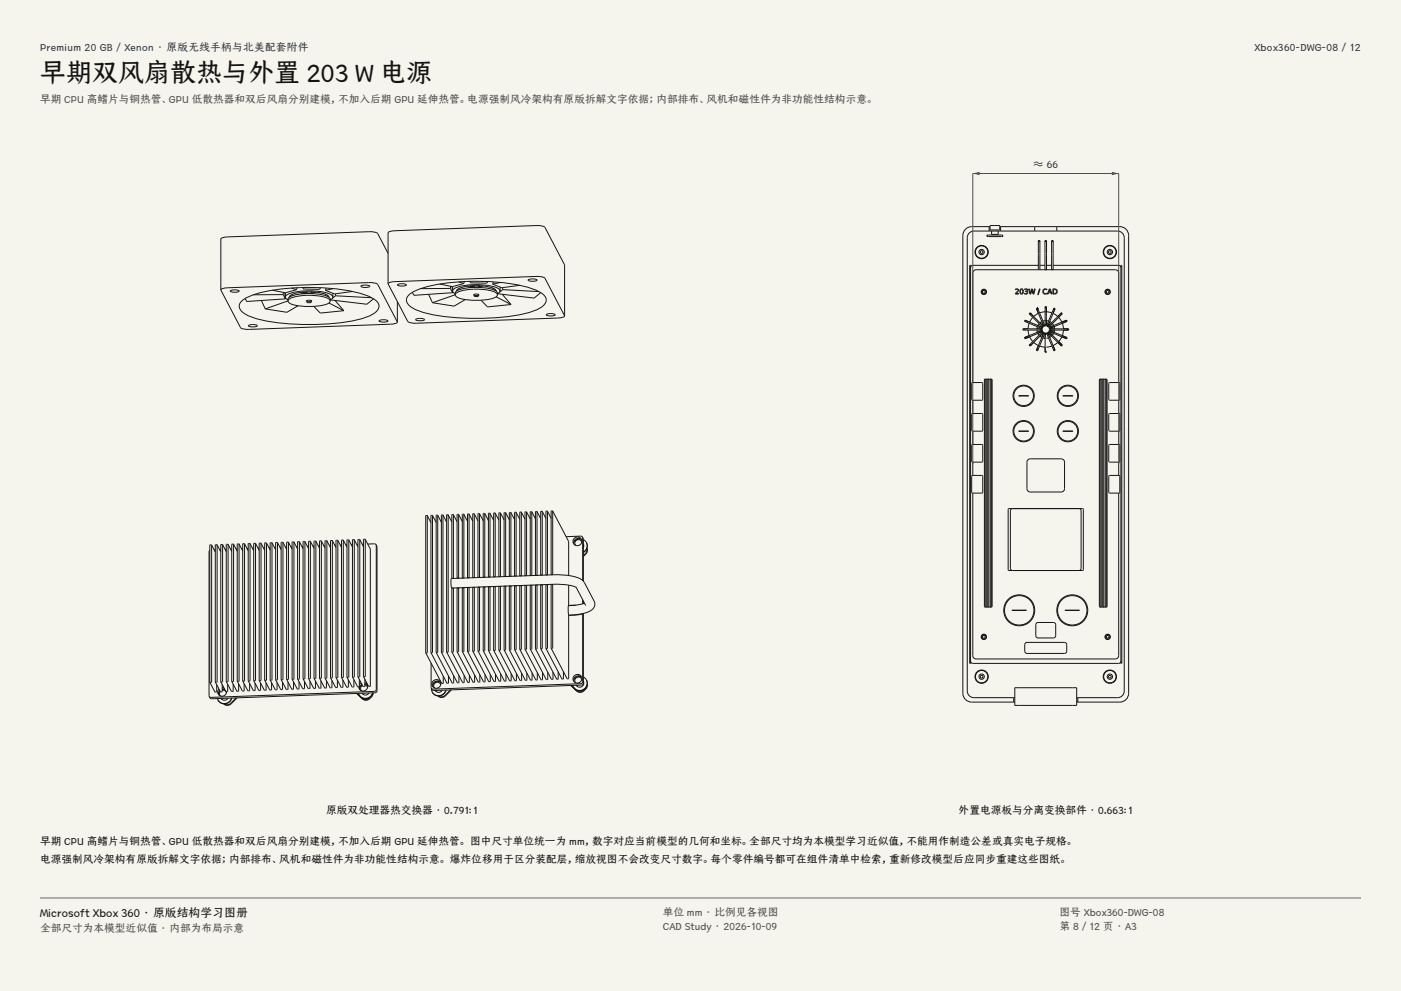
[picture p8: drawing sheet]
<svg xmlns="http://www.w3.org/2000/svg" width="420mm" height="297mm" viewBox="0 0 420 297" stroke-linecap="round" stroke-linejoin="round" font-family="sans-serif">
<g fill="#f5f4ed">
<path d="M0 0h420v297h-420z"/>
<path d="M12 12h396v275h-396z"/>
</g>
<g fill="none" stroke="#141413" stroke-width=".3">
<path d="M116.3 75.9l-3.1-5.9-1.4-.5-44.8 1.6-.8 .5v15.3M290.7 79.5l.3 .1-.1 119.2h-.2zM295.9 70.4h4.7v.5h-4.7zM296.5 67.9h-5.2a2.65 2.65 0 0 0-2.7 2.7v137.2a2.65 2.65 0 0 0 2.7 2.6h12.6M296.5 69.2h-4.5a1.99 1.99 0 0 0-2 2v135.9a1.99 1.99 0 0 0 2 2h11.9M296.5 69.2h.8M296.5 67.9h.3M296.5 67.9v1.3M296.8 67.6h2.9v1.3h-2.9zM297.3 69.2h2M297.3 69.2v1h2v-1M299.3 69.2h.7"/>
<path d="M299.7 67.9h.3M300 69.2h10.2M300 67.9h10.2M300 67.9v1.3M310.2 69.2h6.6M310.2 67.9h6.6M310.2 67.9v1.3M311.3 72.2v8.6M311.3 79.5h-19.7l-.4 .2-.2 .5M311.3 72.2h.4M311.7 72.2v8.6M311.7 79.5h1.6"/>
<path d="M313.3 72.2v8.6h.4v-8.6M313.3 72.2h.4M313.7 79.5h1.6M315.3 72.2v8.6h.4v-8.6M315.3 72.2h.4M315.7 79.5h19.7l.4 .2 .2 .5M316.8 67.9h18.9a2.65 2.65 0 0 1 2.7 2.7v137.2a2.65 2.65 0 0 1-2.7 2.6h-12.6M316.8 69.2h18.2a1.99 1.99 0 0 1 2 2v135.9a1.99 1.99 0 0 1-2 2h-11.9M316.8 67.9v1.3M336 79.5l.3 .1-.1 119.2h-.2zM66.2 86.9l.8-.5 1.3-.1 42.3-1.6 1.7 .1 .9 .4 5.9 11.3M66.2 86.9l5.9 11.3 .9 .4 1.8 .1 42.3-1.5 1.2-.2 .8-.5"/>
<path d="M69.1 87.1l1.7-.2 .9 .3-1.3 .4-1.2-.2zM72.2 90.5a17.2 17.2 0 0 1 9.5-3.5 65.8 65.8 0 0 1 27.7 1.4 7.3 7.3 0 0 1 4.1 2.7 2.65 2.65 0 0 1-1.8 3.1 43.3 43.3 0 0 1-17.7 3.1 56.1 56.1 0 0 1-18.9-2.4 4.3 4.3 0 0 1-3.4-3.2zM73.5 89.5l.5 .9 11.6-.8M74.5 97.5l1.7-.2 .9 .3-1.3 .4-1.1-.2zM78.4 90.1l1.1 2.5M81.7 87l3.8 .8M84.9 88.3l-8.9 .1M84.9 88.3l.7 1.3M84.9 87.6v.7M85.4 87.7l.2 1.9M85.5 89a3.3 3.3 0 0 1 3-1.5 19.5 19.5 0 0 1 10.9 .9l.4 .6M85.5 89l.2 .5 .6 .4"/>
<path d="M85.5 87.7v1.3M86.3 90.2a1.12 1.12 0 0 1 .9-1.4 17.6 17.6 0 0 1 11.3 .2l.4 .3 .1 .9M86.3 90.2a3.7 3.7 0 0 1 3.3-1.5 17.4 17.4 0 0 1 8.9 .8l.5 .7M86.3 90.2a3 3 0 0 0 2.9 1.4l2.7 .2h2.9a7.3 7.3 0 0 0 4-1.1l.2-.5M86.3 90.2l-6.8 2.4M86.7 89a3.4 3.4 0 0 1 3.1-1.3 16.3 16.3 0 0 1 8.4 .7l.4 .6M86.7 89v.1M87.1 88.5l.2 .3M87.4 86.3l1.5 .5M87.7 88.2l.1 .4M88.9 86.8l-3.4 1M89.1 86.2l-.2 .6"/>
<path d="M89.4 91.6l-3.4 2-6.5-1M90.2 87.7l.5 .2 1.3-.1M90.2 87.6v.1M90.4 87.6l-.2 .1M90.7 87.6l1.3 .2M90.8 86.2l.1 .4 4.8 .1 .4-.5M91 87.6l-.2 .1h.8M91.5 88h2.4M91.6 87.5l.4 .1M92 90.3l-.1-.1a1.15 1.15 0 0 1 1.5 0l-.1 .1M92 90.6l.6-.2 .7 .2M92 90.6l.7 .1 .6-.1"/>
<path d="M92 87.5v.4M92 90.1v.5M93.3 87.5v.4M93.3 90.1v.5M93.8 87.5l-.5 .1M94.1 91.8l1.9 2 7.1-.7M94.6 87.6l-1.3 .2M97.6 87l2.7 1.1 5.4-.7M97.6 88.2l-.1 .4M97.7 86.3l-.1 .7M98.3 88.5l-.3 .3M98.6 90.8l4.5 2.3"/>
<path d="M98.6 89v.1M99.1 89.9h.1M99.2 89.8l-.1 .1M99.8 89l-.2 .5-.6 .4M99.8 87.9v1.1M99.9 86.5l-2.3 .5M100.4 90l2.7 3.1M100.5 88.1l.1 .5M100.6 88.6l10.8 .6M100.6 88.6l-1 .8M108.3 85.7l1.6-.3 1 .4-1.4 .3-1.1-.1zM112 89.5l-2 1.7-10.9-1.3"/>
<path d="M113.7 96.1l1.7-.3 .9 .4-1.3 .3-1.2-.1zM116.3 85v-15.2l.4-.4 1.7-.2 42.3-1.6 1.7 .1 1 .4 5.9 11.3v15.3M116.3 85l.9-.4 1.2-.2 42.3-1.6 1.7 .2 1 .4 5.9 11.3M116.3 85l5.9 11.3 1 .5 1.7 .1 42.3-1.6 1.7-.3 .4-.3M119.1 90.4v6.1M119.2 85.3l1.7-.3 .9 .4-1.3 .3-1.2-.1zM122.3 88.7a17.2 17.2 0 0 1 9.5-3.6 65.8 65.8 0 0 1 27.7 1.4 7.3 7.3 0 0 1 4.1 2.7 2.65 2.65 0 0 1-1.8 3.2 43.2 43.2 0 0 1-17.6 3 56 56 0 0 1-19-2.3 4.3 4.3 0 0 1-3.4-3.2zM123.6 87.6l.5 .9 11.6-.8M124.7 95.6l1.6-.2 1 .4-1.4 .3-1.1-.1zM128.5 88.2l1.2 2.5M131.8 85.1l3.9 .8M135 86.4l-8.9 .1"/>
<path d="M135 86.4l.7 1.3M135.1 85.8l-.1 .6M135.5 85.9l.2 1.8M135.7 87.2a3.3 3.3 0 0 1 3-1.5 19.5 19.5 0 0 1 10.8 .8l.4 .7M135.7 87.2l.2 .4 .6 .5M135.7 85.9v1.3M136.5 88.3a1.12 1.12 0 0 1 .9-1.4 17.6 17.6 0 0 1 11.3 .3l.3 .3 .1 .8M136.5 88.3a3.7 3.7 0 0 1 3.3-1.4 17.4 17.4 0 0 1 8.9 .8l.4 .6M136.5 88.3a3 3 0 0 0 2.8 1.5l2.8 .2 2.8-.1a7.3 7.3 0 0 0 4-1.1l.2-.5M136.5 88.3l-6.8 2.4M136.9 87.2a3.4 3.4 0 0 1 3-1.4 16.3 16.3 0 0 1 8.4 .8l.4 .6M137.2 86.7l.2 .2"/>
<path d="M137.5 84.5l1.5 .5M137.8 86.3l.1 .4M139 85l-3.3 .9M139.2 84.4l-.2 .6M139.5 89.8l-3.4 1.9-6.4-1M140.4 85.8v.1M140.5 85.7l-.1 .2M140.8 85.7l1.4 .2-.9 .2-.9-.2M141 84.3v.5l4.9 .1 .4-.5M141.1 85.8l-.2 .1h.8M141.6 86.2h2.4M141.7 85.6l.5 .1"/>
<path d="M142.2 88.5l-.2-.1a1.15 1.15 0 0 1 1.5 0l-.1 .1M142.2 88.7l.5-.2 .7 .2M142.2 88.7l.6 .2 .6-.2M142.2 85.6v.4M142.2 88.2v.5M143.4 85.6v.4M143.4 88.2v.5M143.9 85.6l-.5 .1M144.2 90l1.9 2 7.1-.7M144.8 85.7l-1.4 .2M147.7 85.2l2.7 1 5.4-.7M147.8 86.3l-.1 .4"/>
<path d="M147.9 84.5l-.2 .7M148.4 86.7l-.2 .2M148.7 88.9l4.5 2.4M149.2 88h.1M149.3 87.9l-.1 .1M149.9 87.2l-.2 .4-.6 .5M149.9 86v1.2M150 84.6l-2.3 .6M150.6 88.2l2.6 3.1M150.7 86.2v.6M150.7 86.8l10.9 .6M150.7 86.8l-.9 .8"/>
<path d="M158.4 83.8l1.7-.2 .9 .3-1.3 .4-1.2-.2zM162.1 87.7l-2 1.6-10.9-1.3M163.8 94.2l1.7-.2 .9 .3-1.3 .4-1.1-.2zM304.4 86.7a.59 .59 0 0 1 .9 .1 .59 .59 0 0 1-.4 .9l-.3 .3h.8v.1h-1l.6-.7a.39 .39 0 0 0 0-.7 .39 .39 0 0 0-.6 .2zM306 86.6a.72 .72 0 0 1 .8 .8 .72 .72 0 0 1-.8 .7 1.17 1.17 0 0 1 0-1.5zM306.1 86.8a.62 .62 0 0 1 .5 .6 .62 .62 0 0 1-.5 .6l-.2-.6zM306.8 98.6l-.2 .1 .2 .2M306.8 98.9h5.4M306.8 98.6l.2 .1-.2 .2M306.8 98.9h.1M307.1 86.6h.2a.45 .45 0 0 1 .6 0 .45 .45 0 0 1-.1 .7 .49 .49 0 0 1 .1 .8 .49 .49 0 0 1-.8-.2h.1a.37 .37 0 0 0 .6 .1 .37 .37 0 0 0-.1-.6h-.3l.2-.2a.25 .25 0 0 0 .3-.2 .25 .25 0 0 0-.4-.3l-.4 .1zM307.2 96.3l5.1 2.1"/>
<path d="M307.2 96.3h.1M307.4 96l-.3 .1 .1 .2M307.4 96l.1 .2-.3 .1M307.4 96l5 2.1-1.3-.5 .4-.6M308.2 98.9l.3 1.7-1.3 .5M308.4 86.6h.2l.3 1.3 .3-1.3h.3l.3 1.3 .3-1.3h.2l-.4 1.5h-.2l-.4-1.3-.3 1.3h-.2zM308.5 96.9l-.3 1.7h-1.4M308.6 94.1l3.9 3.9M308.6 94.1h.1M308.9 93.9h-.3v.2M308.9 93.9v.2h-.3M308.9 93.9l3.8 3.8h-.2"/>
<path d="M308.9 93.9h.1M309.6 95.1l-.9 1.4-1.3-.5M310.8 92.6h.1M310.8 92.6l2 5-.5-1.2-.5 .3 .9 1M310.8 92.6l.5 1.3-1.4 1-1-1M310.9 98.9l.1 .7 1.3-.5-5.1 2M311 92.2l.1 .3zM311 97.9l-.1 .7h1.3h-5.4M311.1 92.4l-.3 .2M311.1 92.5l-.1 .2-.2-.1M311.1 92.5l2.1 5M311.1 92.5h.1"/>
<path d="M311.3 80.8h-18.7a.99 .99 0 0 0-1 1v32.8M311.3 80.8h.4M311.6 86.6h.2l-.5 1.7h-.2zM311.6 93.8l1.9-.4 1.9 .4M311.7 80.8h22.7a.99 .99 0 0 1 1 1v32.8M312.4 97.8l.3-.1v.3zM312.5 99.8v-.3l-3.9 3.8M312.7 96.2h1.6M312.8 86.8a.6 .6 0 0 1 1.1 .1 .61 .61 0 0 0-.9 0 .61 .61 0 0 0 0 .9 .61 .61 0 0 0 .9 0 .75 .75 0 0 1-1.2 .1 .75 .75 0 0 1 .1-1.1zM313.2 100l-2.1 5M313.3 92v5.5M313.7 93.4v-1.3v5.4v-1.4"/>
<path d="M313.8 97.5l.3 .2M313.8 97.5l.3-.1 .1 .2M313.8 97.5h.1M313.8 100h.1M313.8 100l2.1 5M314.2 97.6l.5-1.2 .5 .3-.9 1M314.2 97.6l-.2 .4zM314.2 97.6h.1M314.2 99.8l-.3-.1-.1 .3M314.2 99.8h.1M314.2 99.8l-.1 .3-.3-.1M314.3 97.7v.3h.2"/>
<path d="M314.3 97.7h.1M314.3 97.7h.2v.3M314.3 99.8l3.8 3.8-1-1-1.4 1 .5 1.3-2-5.1M314.3 99.8l.9 .9-.5 .4-.5-1.3M314.3 99.8h.1M314.5 98h.1M314.5 99.5h-.2v.3M314.5 99.5v.2l-.2 .1M314.6 86.6h.2l.6 1.5h-.2l-.1-.4h-.7l-.2 .4h-.2zM314.6 98.1h.1M314.6 98.1l-.1 .2 .2 .1M314.6 98.1l.2 .1-.1 .2"/>
<path d="M314.6 99.4l5 2.1-1.3-.6-.9 1.5 1 .9-3.9-3.8M314.6 99.4l1.3 .5-.4 .6-1-1M314.7 86.8l.3 .8h-.6zM314.7 98.4l5.1-2.1-1.3 .6 .3 1.7h1.4h-5.4M314.7 98.4l1.3-.5 .1 .7h-1.3M314.7 99.1l-.2 .1 .1 .2M314.7 99.1l.1 .2-.2 .1M314.8 98.6l-.2 .1 .2 .2M314.8 98.6l.1 .1-.1 .2M314.8 98.9h1.3l-.1 .7-1.3-.5M314.8 98.9h5.4h-1.4l-.3 1.7 1.3 .5-5.1-2M315.5 97l.4 .6-1.3 .5"/>
<path d="M315.6 86.6a.89 .89 0 0 1 1.4 .8 .89 .89 0 0 1-1.4 .7zM315.9 86.8a.65 .65 0 0 1 .8 .6 .65 .65 0 0 1-.8 .6zM315.9 92.5l-2.1 5M317.4 95.1l.9 1.4 1.3-.5-5 2.1M317.8 94.2l-.7 .7-1.4-1 .5-1.3-2 5M318 94l-.1 .1M318 93.9l.1 .2M318.1 93.9l-3.8 3.8M318.4 94.1l-3.9 3.9M291.3 114.8h3.3l-.1 5.1-3.2-.1zM291.6 119.9v4M295.2 113.7h2l.2 .2v67.8l-.2 .2h-1.9l-.2-.2z"/>
<path d="M295.4 113.7l-.1 68.2M295.6 113.7v68.2M296.2 113.7v68.2M296.4 113.7v68.2M296.9 113.7v68.2M297.1 113.7l.1 68.2M305.4 118.6v.1M305.5 118.7h2.8M305.5 118.6h2.8M307.2 101.1h.1M307.2 101.1l-.1 .3 .3 .1M307.2 101.1l.3 .1-.1 .3"/>
<path d="M307.4 101.5l1.3-.6 .9 1.5M308.3 118.6v.1M308.6 103.3v.3h.3M308.6 103.3l.3 .1v.2M308.6 103.3h.1M308.9 103.6l3.8-3.8-.9 .9 .5 .4 .5-1.3-2 5.1M308.9 103.6l1-1 1.4 1-.5 1.3M308.9 103.6h.1M310.8 104.9v.2l.3-.1M310.8 104.9l.2-.2 .1 .3M310.8 104.9h.1M311.1 105h.1"/>
<path d="M311.5 100.5l-.4-.6 1.3-.5-5 2.1M311.6 103.7l1.7 .3v1.4M312.7 101.3l.6 .1v-1.4v5.4M314.3 101.3l-.6 .1M315.4 103.7l-1.7 .3M321.5 118.6h-2.8l2.8 .1M321.6 118.6v.1M329.6 113.7h2.1l.2 .2v67.8l-.2 .2h-1.9l-.2-.2zM329.9 113.7l-.1 68.2M330.1 113.7v68.2M330.6 113.7v68.2M330.8 113.7v68.2"/>
<path d="M331.4 113.7v68.2M331.6 113.7l.1 68.2M332.5 114.7l3.2 .1-.1 5.1-3.2-.1zM335.4 119.9v4M291.3 133.3h3.3l-.1 5.2-3.2-.1zM291.3 124.1h3.3l-.1 5.1-3.2-.1zM291.6 129.2v4M291.6 138.5v4M305.4 129.2v.1M305.5 129.3h2.8M305.5 129.2h2.8M308.2 137.8l.7-.3h9.2a.99 .99 0 0 1 1 1v8a.99 .99 0 0 1-1 1h-9.2a.99 .99 0 0 1-1-1v-8z"/>
<path d="M308.3 129.2v.1M321.5 129.2h-2.8l2.8 .1M321.6 129.2v.1M332.4 133.3h3.3l-.1 5.2-3.2-.1zM332.5 124l3.2 .1-.1 5.1-3.2-.1zM335.4 129.2v4M335.4 138.5v4M128.1 154.5l-.5 .1v41.1M128.1 154.5v.1M128.1 154.5l1.1 2.1M128.1 154.6v41l-.5 .1M129.7 154.5h-.5v41.1"/>
<path d="M129.7 154.5h.1M129.7 154.5l1.1 2.1M129.7 154.5v41l-.5 .1M131.2 154.4l-.4 .1v41M131.2 154.4v41.1l-.4 .1M131.2 154.4l1.1 2.1M132.8 154.4h-.5v41.1M132.8 154.4h.1M132.8 154.4l1.1 2.1M132.8 154.4v41l-.5 .1M134.4 154.3h-.5v41.1M134.4 154.3h.1"/>
<path d="M134.4 154.3l1.1 2.1M134.4 154.3v41.1h-.5M135.9 154.2l-.4 .1v19M135.9 154.2v.1M135.9 154.2l1.1 2.1M135.9 154.3v19M137.4 154.1l-.4 .1v19.1M137.4 154.1l.1 .1M137.5 154.2v19M137.5 154.2l1.1 2.1M139 154.1l-.4 .1v19M139 154.1h.1"/>
<path d="M139.1 154.1v19.1M139.1 154.1l1.1 2.1M140.6 154.1h-.4v19M140.6 154.1h.1M140.6 154.1l1.1 2.1M140.6 154.1v19M142.2 154l-.5 .1v19M142.2 154h.1M142.2 154l1.1 2.1M142.2 154v19.1M143.8 153.9l-.5 .1v19M143.8 153.9v.1"/>
<path d="M143.8 153.9l1.1 2.2M143.8 154v19M145.3 153.9h-.4v19.1M145.3 153.9v19.1M145.3 153.9l1.1 2.1M146.9 153.8l-.5 .1v19M146.9 153.8v.1M146.9 153.8l1.1 2.1M146.9 153.9v19M148 153.8v19.1M148.1 153.8h-.1M148.1 153.8h.4"/>
<path d="M148.5 153.8h.1M148.5 153.8l1.1 2.1M148.5 153.8v19M150 153.7l-.4 .1v19M150 153.7h.1M150 153.7l1.1 2.1M150 153.7v19.1M151.6 153.7h-.5v19M151.6 153.7v19M151.6 153.7l1.1 2.1M153.2 153.6h-.5v19.1M153.2 153.6v19.1"/>
<path d="M153.2 153.6l1.1 2.1M154.7 153.5l-.4 .1v19M154.7 153.5v.1M154.7 153.5l1.1 2.2M154.7 153.6v19M156.2 153.5h-.4v19.1M156.3 153.5h.1M156.3 153.5l1.1 2.1M156.3 153.5v19.1M157.9 153.4l-.5 .1v19M157.9 153.4v19.1M157.9 153.4l1.1 2.1"/>
<path d="M159.4 153.4h-.4v19.1M159.4 153.4v19M159.4 153.4l1.1 2.1M161 153.3l-.5 .1v19M161 153.3h.1M161 153.3l1.1 2.1M161 153.3v19.1M162.6 153.3h-.5v19M162.6 153.3h.1M162.6 153.3l1.1 2.1M162.6 153.3v19M164.1 153.2h-.4v19.1"/>
<path d="M164.1 153.2h.1M164.1 153.2l1.1 2.1M164.1 153.2v19.1M165.7 153.1l-.5 .1v19M165.7 153.1v19.1M165.7 153.1l4.8 9.2M291.3 142.6h3.3l-.1 5.1h-3.2zM291.6 147.8v48.7a.99 .99 0 0 0 1 1h41.8a.99 .99 0 0 0 1-1v-48.7M303.1 152.6l.5-.2h19.8l.5 .2 .2 .5v17.2l-.2 .5-.5 .2h-19.8l-.5-.2-.2-.5v-17.2zM303.4 152.4h-1l-.2 .2v18.2l.2 .2h1M323.6 152.4h1l.2 .2v18.2l-.2 .2h-1M332.5 142.5l3.2 .1-.1 5.1h-3.2z"/>
<path d="M62.9 164.9l-.2 .4v43.4M63.4 163.3l-.5 .1v41M63.4 163.3h.1M63.4 163.3v41.1l-.5 .1M63.4 163.3l1.1 2.1M64.5 164.7h-.3M65.1 163.3h-.6v41.1M65.1 163.3h.1M65.1 163.3l1.1 2.1M65.1 163.3v41.1h-.6M66.2 165h-.2M66.2 164.7h-.4"/>
<path d="M66.7 163.2l-.5 .1v41M66.7 163.2h.1M66.7 163.2l1.1 2.1M66.7 163.2v41.1h-.5M67.8 164.6h-.3M68.3 163.1l-.5 .1v41.1M68.4 163.2h.1M68.4 163.2l1.1 2.1M68.4 163.2v41l-.6 .1M69.5 164.6h-.4M70 163.1v41.1h-.5M70 163.1h-.5v41.1"/>
<path d="M70 163.1l1.1 2.1M71.1 164.5h-.3M71.7 163v41.1l-.6 .1M71.7 163l-.6 .1v41M71.7 163l1.1 2.1M72.8 164.4h-.4M73.3 163h-.5v41.1M73.3 163h.1M73.3 163l1.1 2.1M73.3 163v41.1h-.5M74.4 164.4h-.4M75 162.9l-.6 .1v41"/>
<path d="M75 162.9h.1M75 162.9l1.1 2.1M75 162.9v41.1h-.6M76.1 164.3h-.4M76.6 162.9h-.5v41.1M76.6 162.9h.1M76.6 162.9l1.1 2.1M76.6 162.9v41l-.5 .1M77.7 164.2l-.4 .1M78.2 162.8h-.5v41.1M78.2 162.8h.1M78.2 162.8l1.1 2.1"/>
<path d="M78.2 162.8v41.1h-.5M79.3 164.2h-.3M79.9 162.7v41.1l-.6 .1M79.9 162.7l-.6 .1v41M79.9 162.7l1.1 2.1M81 164.1h-.4M81.5 162.7v41l-.5 .1M81.5 162.7h-.5v41.1M81.5 162.7l1.1 2.1M82.6 164.1h-.3M83.2 162.6l-.6 .1v41M83.2 162.6h.1"/>
<path d="M83.2 162.6l1.1 2.1M83.2 162.6v41.1h-.6M84.3 162.6v41.1M84.3 164h-.4M84.3 162.5v.1M84.3 162.5h.5M84.8 162.5v.1M84.8 162.5l1.1 2.2M84.8 162.6v41l-.5 .1M85.9 163.9l-.3 .1M86.5 162.5h-.6v41.1M86.5 162.5h.1"/>
<path d="M86.5 162.5l1.1 2.1M86.5 162.5v41.1h-.5M87.6 163.9h-.4M88.1 162.4v41.1l-.5 .1M88.1 162.4l-.5 .1v41M88.1 162.4l1.1 2.1M89.2 163.8h-.4M89.8 162.4v41l-.6 .1M89.8 162.4h-.6v41.1M89.8 162.4l1.1 2.1M90.9 163.8h-.4M91.4 162.3l-.5 .1v41"/>
<path d="M91.4 162.3h.1M91.4 162.3l1.1 2.1M91.4 162.3v41.1h-.5M92.5 163.7h-.4M93 162.2l-.5 .1v41.1M93 162.2l.1 41.1-.6 .1M93 162.2l1.1 2.2M94.1 163.6l-.3 .1M94.6 162.2h-.5l.1 41.1M94.6 162.2h.1M94.7 162.2v41.1h-.5M94.7 162.2l1.1 2.1"/>
<path d="M95.8 163.6h-.4M96.3 162.1l-.5 .1v41M96.3 162.1h.1M96.3 162.1v41.1l-.5 .1M96.3 162.1l1.1 2.1M97.4 163.5h-.3M97.9 162l-.5 .1v41.1M97.9 162l.1 .1M98 162.1v41M98 162.1l1.1 2.1M99.1 163.5h-.4M99.6 162l-.5 .1v41"/>
<path d="M99.6 162h.1M99.6 162l1.1 2.1M99.6 162v41.1h-.5M100.7 163.4h-.3M101.3 161.9l-.6 .1v41.1M101.3 161.9v.1M101.3 161.9l1.1 2.1M101.3 162v41l-.6 .1M102.4 163.3l-.4 .1M102.9 161.9h-.5v41.1M102.9 161.9h.1M102.9 161.9l1.1 2.1"/>
<path d="M102.9 161.9v41.1h-.5M104 163.3h-.3M104.6 161.8v41.1h-.6M104.6 161.8l-.6 .1v41M104.6 161.8l1.1 2.1M105.7 163.2h-.4M106.2 161.8v41l-.5 .1M106.2 161.8h-.5v41.1M106.2 161.8l1.1 2.1M107.3 163.2h-.4M107.8 161.7h-.5v41.1M107.8 161.7h.1"/>
<path d="M107.8 161.7l1.2 2.1M107.9 161.7v41.1h-.6M109 163.8h-.1M109 163.3h-.3M109 163.1h-.4M109.5 161.6l-.5 .1v41M109.5 161.6v.1M109.5 161.6l1.5 2.9M109.5 161.7v41l-.5 .1M110.2 163.1l2.1-.1 .4 .3M111 164.5h.1M111 164.5v.1"/>
<path d="M111 164.6v41l-.5 .1M112.7 163.3l.3 .6v43.2l-.3 .4-49.3 1.9-.3-.1-.4-.6M112.7 163.3l.1 43.3-.3 .5-49.3 1.9-.5-.3M135.5 173.3v.1M135.6 176.2v.1M135.9 176.3h-.4v19.1M135.9 176.3v19l-.4 .1M135.9 173.3l.1 .1M135.9 173.3h-.4M136.1 176.2l-.2 .1M137 173.3h.1M137.2 176.2h-.1"/>
<path d="M137.5 176.2v19.1h-.5M137.5 173.2v.1M137.5 173.2l-.5 .1M137.5 176.2h-.5v19.1M137.6 176.2h-.1M138.6 173.2v.1M138.7 176.1v.1M139.1 173.2v.1M139.1 173.2h-.5M139.1 176.2h-.5v19M139.1 176.2v19M139.2 176.1l-.1 .1"/>
<path d="M140.2 173.1v.1M140.3 176.1h.1M140.6 176.1v19l-.4 .1M140.6 173.1l.1 .1M140.6 173.1h-.4M140.6 176.1h-.4v19.1M140.8 176l-.2 .1M141.7 173.1v.1M141.9 176l-.1 .1M142.2 176l-.5 .1v19M142.2 176v19.1h-.5M142.2 173.1h.1"/>
<path d="M142.2 173.1h-.5M142.3 176h-.1M143.3 173v.1M143.4 175.9v.1M143.8 176h-.5v19.1M143.8 176v19l-.5 .1M143.8 173v.1M143.8 173h-.5M143.9 175.9l-.1 .1M144.9 173h.1M145 175.9h.1M145.3 175.9v19.1h-.4"/>
<path d="M145.3 173h.1M145.3 173h-.4M145.3 175.9h-.4v19.1M145.5 175.9h-.2M146.4 172.9v.1M146.6 175.8l-.1 .1M146.9 175.9v19l-.5 .1M146.9 172.9v.1M146.9 172.9h-.5M146.9 175.9h-.5v19M147 175.8l-.1 .1M148 172.9h.1"/>
<path d="M148.1 175.8h.1M148.5 175.8h-.5v19.1M148.5 175.8v19.1h-.4M148.5 172.8v.1M148.5 172.8l-.5 .1M148.6 175.7l-.1 .1M149.6 172.8v.1M149.7 175.7v.1M150 175.8h-.4v19M150 175.8v19l-.4 .1M150 172.8h.1M150 172.8h-.4"/>
<path d="M150.2 175.7l-.2 .1M151.1 172.7v.1M151.3 175.7h-.1M151.6 175.7v19l-.5 .1M151.6 172.7v.1M151.6 172.7h-.5M151.6 175.7h-.5v19.1M151.7 175.6l-.1 .1M152.7 172.7h.1M152.8 175.6v.1M153.2 175.6v19.1h-.5M153.2 175.6v.1"/>
<path d="M153.2 172.7h.1M153.2 172.7h-.5M153.2 175.6l-.5 .1v19M153.3 175.6l-.1 .1M154.3 172.6v.1M154.4 175.5v.1M154.7 175.6v19l-.4 .1M154.7 172.6l.1 .1M154.7 172.6h-.4M154.7 175.6h-.4v19M154.9 175.5l-.2 .1M155.8 172.6h.1"/>
<path d="M156 175.5h-.1M156.3 175.5h-.5v19.1M156.3 175.5v19.1h-.5M156.3 172.6h.1M156.3 172.6h-.5M156.4 175.5h-.1M157.4 172.5v.1M157.5 175.4v.1M157.9 175.5v19l-.5 .1M157.9 172.5v.1M157.9 172.5h-.5M157.9 175.5h-.5v19"/>
<path d="M158 175.4l-.1 .1M159 172.5h.1M159.1 175.4h.1M159.4 175.4v19.1h-.4M159.4 172.4l.1 .1M159.4 172.4l-.4 .1M159.4 175.4h-.4v19.1M159.6 175.3l-.2 .1M160.5 172.4v.1M160.7 175.3l-.1 .1M161 175.4v19h-.5M161 172.4h.1"/>
<path d="M161 172.4h-.5M161 175.4h-.5v19M161.1 175.3l-.1 .1M162.1 172.3v.1M162.2 175.2v.1M162.6 175.3h-.5v19.1M162.6 175.3v19l-.5 .1M162.6 172.3v.1M162.6 172.3h-.5M162.7 175.2l-.1 .1M163.7 172.3h.1M163.8 175.2v.1"/>
<path d="M164.1 175.2l-.4 .1v19M164.1 175.2v19.1l-.4 .1M164.1 172.3h.1M164.1 172.3h-.4M164.3 175.2h-.2M165.2 172.2v.1M165.4 175.1l-.1 .1M165.7 175.2v19l-.4 .1M165.7 172.2v.1M165.7 172.2h-.5M165.7 175.2h-.5v19M165.8 175.1l-.1 .1"/>
<path d="M169.7 160.8l4.4-.1 .5 .3M170.5 162.3h.1M170.5 162.3v10.2M170.5 175.4v6M172.4 163.3l.2 .1zM172.7 176l.1 .1M172.7 176.1l2.9 5.4M172.8 176.1a13 13 0 0 0-6.8-1l-30.6 1.1-.2-1.4 .1-1.4 30.6-1.1a13.6 13.6 0 0 1 8.9 1.7l3.3 6.1a2.5 2.5 0 0 1-2.2 3.4l-2.4 .6-3 .3M174 161.5l-.9 .2-1.1 .8M174.3 162.3l.1 .2M174.3 162.3a1.07 1.07 0 0 0-1.4-.4 1.07 1.07 0 0 0-.5 1.4M174.3 162.3l.1 .1"/>
<path d="M174.4 161.8a1.36 1.36 0 0 0-1.7-.3 1.36 1.36 0 0 0-.7 1.6M174.6 161l.3 .6v12.6M174.6 161l.1 13M174.7 179.7v1.3M174.9 161.7l.9 .9M174.9 163.3l.1 .3M174.9 163.1l.1 .5M174.9 163.4l.1 .1M175 163.6l-.1 .5M175.8 162.6a2.16 2.16 0 0 1-.9 2.9M175.8 162.6v.1M175.8 162.7a2.16 2.16 0 0 1-.9 2.9"/>
<path d="M175.9 164.3l.1 .4a2.26 2.26 0 0 1-1.1 1.8M176 164.3l.1 .7a2.48 2.48 0 0 1-1.2 1.8M127.6 195.7l4.8 9.1M129.2 195.6l4.8 9.1M129.2 198.7l.1 7.6M130.8 195.5h.1M130.8 195.5l4.7 9.2M132.3 195.5h.1M132.3 195.5l4.8 9.1M133.9 195.4l4.8 9.2M135.5 195.4l4.7 9.1M137 195.3h.1"/>
<path d="M137 195.3l4.8 9.1M138.6 195.2h.1M138.6 195.2l.4 .1M138.6 195.2l4.8 9.2M139.1 195.2l-.1 .1M140.2 195.2h.1M140.2 195.2l4.7 9.1M141.7 195.1l4.8 9.2M143.3 195.1l4.8 9.1M144.9 195h.1M144.9 195l4.7 9.2M146.4 194.9v.1"/>
<path d="M146.4 195l4.8 9.1M148 194.9h.1M148 194.9l4.8 9.1M149.6 194.8v.1M149.6 194.8l4.7 9.2M151.1 194.8h.1M151.1 194.8l4.8 9.1M152.7 194.7h.1M152.7 194.7l4.8 9.2M154.3 194.6v.1M154.3 194.7l4.7 9.1M155.8 194.6l4.8 9.2"/>
<path d="M157.4 194.5v.1M157.4 194.6l4.8 9.1M159 194.5h.1M159 194.5l4.7 9.1M160.5 194.4h.1M160.5 194.4l4.8 9.2M162.1 194.4l4.8 9.1M163.7 194.3v.1M163.7 194.3l4.7 9.2M165.2 194.2v.1M165.2 194.3l4.8 9.1M170.5 181.4h.1"/>
<path d="M170.5 181.4l-.2 1.1 .2 20.9h-.5M172.6 181.4h-2.2M174.7 183.9v20.4l-.3 .5-44.6 1.7-.5-.2M174.7 183.9l-1.5 .4-2.4 .1M174.7 183.9h.1M174.9 183.8v21l-.3 .4-44.6 1.7-.4-.1-.3-.5M174.9 180.2v.7M175.2 180.8l-2 .5-2.8 .2M175.6 181.5h.1M291 198.2l.2 .4 .4 .2h43.8l.4-.2 .2-.4M295.3 181.9h.1M296.4 181.9h.1"/>
<path d="M297.2 181.9h-.1M303.5 182.9h4.1zM307.4 192.7l.5-.2 11.5 .1 .4 .6-.1 2.2-.6 .4h-11.5l-.4-.6v-2zM310.7 186.8l.5-.2h4.6l.5 .2 .2 .4v3.3l-.2 .5-.5 .2h-4.6l-.5-.2-.2-.5v-3.3zM319.4 182.9h4.1zM329.8 181.9h.1M330.6 181.9h.1M331.7 181.9h-.1M62.9 204.4v.1M62.9 204.5l1.5 2.9M64.4 207.3v.1M64.5 204.4h.1"/>
<path d="M64.5 204.4l1.6 2.9M65 205.2v2.1l-.5 .1M65.2 209.4l.1 .4M65.3 209.8h.1M65.4 209.8h.1M65.6 206.5a1.32 1.32 0 0 0 .6 2.1 1.32 1.32 0 0 0 1.7-1.3M65.9 206.9l-.4 .6v.7M65.9 208.4l.2 .2zM66 207.1l-.5 .5M66 207.2l-.2 .6 .1 .6M66.1 207.3h.1M66.2 204.3l1.5 3"/>
<path d="M66.3 209.3h.1M66.4 209.3l.1 .2M66.6 206.5l.8 .1M66.6 206.1l.5 .1M66.6 205.1v2.2h-.5M66.6 206.9h.6l.5 .3M67.4 206.6l-.8 .1M67.7 207.2v.1M67.7 207.3h.1M67.7 207.3l.1 .1M67.8 207.4l.1 .2M67.8 204.3l1.6 2.9"/>
<path d="M67.9 207.3h.1M68.3 205.1v2.1l-.5 .1M68.3 209.2a1.19 1.19 0 0 1-2 .1M69.4 207.2h.1M69.4 209.2a2.23 2.23 0 0 1-1.8 1.6 2.23 2.23 0 0 1-2.3-1M69.5 204.2h.1M69.5 204.2l1.5 2.9M69.5 209.2a2.23 2.23 0 0 1-1.8 1.7 2.23 2.23 0 0 1-2.3-1.1M69.9 205v2.1l-.5 .1M70.8 209.2l-1.6 1.5a1.62 1.62 0 0 1-2 .2M71 207.1h.1M71.1 209.1l-1.8 1.8a1.59 1.59 0 0 1-2.3 0"/>
<path d="M71.1 204.1v.1M71.1 204.2l1.5 2.9M71.5 205v2.1h-.5M72.6 207v.1M72.8 204.1h.1M72.8 204.1l1.5 2.9M73.2 204.9v2.1l-.6 .1M74.3 207h.1M74.4 204h.1M74.4 204l1.5 2.9M74.8 204.8v2.2h-.5M75.9 206.9h.1"/>
<path d="M75.9 206.9l.5 .1M76.1 204l1.5 2.9M76.5 206.9l-.1 .1M76.5 204.8v2.1M77.6 206.9h.1M77.7 203.9l1.5 2.9M78.1 204.7v2.1l-.5 .1M79.2 206.8h.1M79.3 203.8v.1M79.3 203.9l1.6 2.9M79.8 204.7v2.1h-.6M80.9 206.7v.1"/>
<path d="M81 203.8h.1M81 203.8l1.5 2.9M81.4 204.6v2.1l-.5 .1M82.5 206.7h.1M82.6 203.7h.1M82.6 203.7l1.6 2.9M83.1 204.5v2.2h-.6M84.2 206.6h.1M84.3 203.7h.1M84.3 203.7l1.5 2.9M84.7 204.5v2.1h-.5M85.8 206.6h.1"/>
<path d="M85.9 203.6h.1M85.9 203.6l1.6 2.9M86.3 204.4v2.1l-.5 .1M87.4 206.5h.1M87.6 203.5v.1M87.6 203.6l1.5 2.9M88 204.4v2.1h-.5M89.1 206.4v.1M89.2 203.5h.1M89.2 203.5l1.5 2.9M89.6 204.3v2.1l-.5 .1M90.7 206.4h.1"/>
<path d="M90.9 203.4h.1M90.9 203.4l1.5 2.9M91.3 204.2v2.2h-.6M92.4 206.3h.1M92.5 203.4l1.5 2.9M92.9 204.2v2.1h-.5M94 206.3h.1M94.2 203.3l1.5 2.9M94.6 204.1v2.1l-.6 .1M95.7 206.2h.1M95.7 206.2v.1M95.8 203.2v.1"/>
<path d="M95.8 203.3l1.5 2.9M96.2 204.1v2.1l-.5 .1M97.3 206.1v.1M97.3 206.2h.1M97.4 203.2h.1M97.4 203.2h.5M97.4 203.2l1.6 2.9M97.9 204v2.1l-.5 .1M98 203.1l-.1 .1M99 206.1h.1M99.1 203.1h.1M99.1 203.1l1.5 2.9"/>
<path d="M99.5 203.9v2.2h-.5M100.6 206h.1M100.7 203.1l1.6 2.9M101.2 203.9v2.1h-.6M102.3 206h.1M102.4 203l1.5 2.9M102.8 203.8v2.1l-.5 .1M103.9 205.9h.1M104 202.9h.1M104 202.9l1.5 3M104.4 203.8v2.1h-.5M105.5 205.8v.1"/>
<path d="M105.7 202.9h.1M105.7 202.9l1.5 2.9M106.1 203.7v2.1l-.6 .1M107.2 205.8h.1M107.3 202.8h.1M107.3 202.8l1.5 2.9M107.5 207.8l.1 .4M107.6 208.2l.1 .1M107.7 208.2v.1M107.7 203.6v2.1l-.5 .1M108.2 206.8l.2 .2M108.2 206.8l.1 .2"/>
<path d="M108.3 204.7l-.6 .5M108.5 205.1l-.5 .5-.2 1M108.6 207.8h.1M108.6 205.3l-.8 .7M108.7 205.4l-.6 .8 .1 .6M108.7 207.8l.2 .3M108.8 208h.1M108.8 205.7h.1M109 202.7v.1M109 202.8l1.5 2.9M109.4 204.9l.8 .5M109.4 204.6a1.32 1.32 0 0 1 .2 2.3 1.32 1.32 0 0 1-2-1.1"/>
<path d="M109.4 203.6v2.1h-.6M109.4 205.3l.7 .5M109.7 205l-.3 .1M110.1 205.8l.1 .2zM110.5 205.6v.1M110.6 207.7a1.19 1.19 0 0 1-2 .1M111.7 207.6a2.23 2.23 0 0 1-1.8 1.7 2.23 2.23 0 0 1-2.3-1.1M111.8 207.8a2.22 2.22 0 0 1-3.3 1.5l-1.5-1.5M111.8 207.6a2.23 2.23 0 0 1-1.8 1.8 2.23 2.23 0 0 1-2.3-1.1M111.9 207.6a2.19 2.19 0 0 1-3.3 1.9l-1.7-1.7M129.3 206.3l.3 1.1M129.6 207.4v.1"/>
<path d="M130.1 206l.2 .2zM130.5 206.9v.1M130.6 206.9l.2 .4M130.7 207.2h.1M131.7 204.2l-1.3 .4-.7 .7M132 205l.1 .2zM132 205a1.07 1.07 0 0 0-1.4-.4 1.07 1.07 0 0 0-.5 1.4M132.1 204.6a1.36 1.36 0 0 0-1.7-.4 1.36 1.36 0 0 0-.7 1.6M132.4 204.8h.1M132.6 206.9a1.19 1.19 0 0 1-2.1 0M132.9 202.6v2.1l-.5 .1M133.7 206.8a2.23 2.23 0 0 1-1.9 1.7 2.23 2.23 0 0 1-2.2-1.1"/>
<path d="M133.7 206.8a2.23 2.23 0 0 1-1.8 1.7 2.23 2.23 0 0 1-2.3-1M134 204.7h.1M134 204.7v.1M134.4 202.6v2.1l-.4 .1M135 206.8l-1.6 1.6a1.62 1.62 0 0 1-2 .2M135.3 206.8l-1.8 1.8a1.59 1.59 0 0 1-2.2 0M135.5 204.7h.1M136 202.5v2.1l-.4 .1M137.1 204.6h.1M137.6 202.5v2.1h-.5M138.7 204.5v.1M139.1 202.4v2.1l-.4 .1"/>
<path d="M140.2 204.5h.1M140.7 202.3v2.2h-.5M141.8 204.4h.1M142.3 202.3v2.1h-.5M143.4 204.4h.1M143.8 202.2v2.1l-.4 .1M144.9 204.3h.1M145.4 202.2v2.1h-.5M146.5 204.2v.1M147 202.1v2.1l-.5 .1M148.1 204.2h.1M148.5 202.1v2.1h-.4"/>
<path d="M149.6 204.1v.1M150.1 202v2.1l-.4 .1M151.2 204.1h.1M151.7 201.9v2.2h-.5M152.8 204h.1M152.8 204v.1M153.2 201.9v2.1l-.4 .1M154.3 204h.1M154.8 201.8v2.1l-.5 .1M155.9 203.9h.1M156.4 201.8v2.1h-.5M157.5 203.8v.1"/>
<path d="M157.5 203.9h.4M157.9 203.8v.1M157.9 201.7v2.1M159 203.8h.1M159.5 201.6v2.2h-.5M160.6 203.7v.1M161.1 201.6v2.1l-.5 .1M162.2 203.7h.1M162.6 201.5v2.2h-.4M163.7 203.6h.1M164.2 201.5v2.1h-.5M165.3 203.6h.1"/>
<path d="M165.8 201.4v2.1l-.5 .1M166.9 203.5h.1M166.9 203.5v.1M167.3 201.4v2.1l-.4 .1M168.4 203.4v.1M168.4 203.5h.1M168.9 201.3v2.1l-.4 .1M170 203.4h.1M171.7 205.4l.2 .4M171.9 205.8v.1M171.9 205.9h.1M172.4 204.4l.2 .2z"/>
<path d="M172.9 205.4l.2 .3M173 205.6v.1M174 202.7l-.9 .1-1.1 .9M174.3 203.4l.1 .2zM174.3 203.4a1.07 1.07 0 0 0-1.4-.4 1.07 1.07 0 0 0-.5 1.4M174.4 203a1.36 1.36 0 0 0-1.7-.3 1.36 1.36 0 0 0-.7 1.5M174.9 202.9l.9 .9M174.9 204.3l.1 .5M174.9 204.3h.1M174.9 204.5l.1 .2M174.9 204.6l.1 .1M175 204.8a1.2 1.2 0 0 1-.9 1.1 1.2 1.2 0 0 1-1.3-.5"/>
<path d="M175.8 203.8a2.22 2.22 0 0 1-1 2.9 2.22 2.22 0 0 1-2.9-.9M175.8 203.8v.1M175.8 203.9a2.22 2.22 0 0 1-.9 2.9 2.22 2.22 0 0 1-3-.9M176 205.4a2.22 2.22 0 0 1-3.2 1.5l-1.6-1.5M176.1 205a2.16 2.16 0 0 1-3.2 2.1l-1.8-1.7M303.9 210.4h.3M303.9 209.1h.3M303.9 209.1v1.3M304.2 206.1h18.6v5.3h-18.6zM322.8 210.4h.3M322.8 209.1h.3M323.1 209.1v1.3"/>
<circle cx="294.3" cy="75.5" r="2"/>
<circle cx="294.3" cy="75.5" r="1.86"/>
<circle cx="294.3" cy="75.5" r=".8"/>
<circle cx="294.3" cy="75.5" r=".41"/>
<circle cx="332.7" cy="75.5" r="2"/>
<circle cx="332.7" cy="75.5" r="1.86"/>
<circle cx="332.7" cy="75.5" r=".8"/>
<circle cx="332.7" cy="75.5" r=".41"/>
<circle cx="294.9" cy="87.5" r=".8"/>
<circle cx="294.9" cy="87.5" r=".7"/>
<circle cx="294.9" cy="87.5" r=".41"/>
<circle cx="312.2" cy="98.7" r=".19"/>
<circle cx="312.3" cy="99.2" r=".19"/>
<circle cx="312.3" cy="98.3" r=".19"/>
<circle cx="312.6" cy="99.6" r=".19"/>
<circle cx="313" cy="99.9" r=".19"/>
<circle cx="313" cy="97.6" r=".19"/>
<circle cx="313.5" cy="100" r=".19"/>
<circle cx="313.5" cy="97.5" r=".19"/>
<circle cx="313.5" cy="92" r=".19"/>
<circle cx="316.1" cy="92.6" r=".19"/>
<circle cx="318.2" cy="94" r=".19"/>
<circle cx="319.7" cy="96.2" r=".19"/>
<circle cx="320.2" cy="98.7" r=".19"/>
<circle cx="332.1" cy="87.5" r=".8"/>
<circle cx="332.1" cy="87.5" r=".7"/>
<circle cx="332.1" cy="87.5" r=".41"/>
<circle cx="305.5" cy="118.7" r=".01"/>
<circle cx="305.5" cy="118.6" r=".01"/>
<circle cx="306.9" cy="118.6" r="3.2"/>
<circle cx="306.9" cy="118.6" r="2.96"/>
<circle cx="308.3" cy="118.7" r=".01"/>
<circle cx="308.3" cy="118.6" r=".01"/>
<circle cx="313.5" cy="105.4" r=".19"/>
<circle cx="316.1" cy="104.9" r=".19"/>
<circle cx="318.2" cy="103.5" r=".19"/>
<circle cx="318.7" cy="118.7" r=".01"/>
<circle cx="318.7" cy="118.6" r=".01"/>
<circle cx="319.7" cy="101.3" r=".19"/>
<circle cx="320.1" cy="118.6" r="3.2"/>
<circle cx="320.1" cy="118.6" r="2.96"/>
<circle cx="321.5" cy="118.7" r=".01"/>
<circle cx="321.5" cy="118.6" r=".01"/>
<circle cx="305.5" cy="129.3" r=".01"/>
<circle cx="305.5" cy="129.2" r=".01"/>
<circle cx="306.9" cy="129.2" r="3.2"/>
<circle cx="306.9" cy="129.2" r="2.96"/>
<circle cx="308.3" cy="129.3" r=".01"/>
<circle cx="308.3" cy="129.2" r=".01"/>
<circle cx="318.7" cy="129.3" r=".01"/>
<circle cx="318.7" cy="129.2" r=".01"/>
<circle cx="320.1" cy="129.2" r="3.2"/>
<circle cx="320.1" cy="129.2" r="2.96"/>
<circle cx="321.5" cy="129.3" r=".01"/>
<circle cx="321.5" cy="129.2" r=".01"/>
<circle cx="173.1" cy="162.3" r="1.33"/>
<circle cx="294.9" cy="190.9" r=".8"/>
<circle cx="294.9" cy="190.9" r=".7"/>
<circle cx="294.9" cy="190.9" r=".41"/>
<circle cx="303.5" cy="182.9" r=".01"/>
<circle cx="305.5" cy="182.9" r="4.7"/>
<circle cx="305.5" cy="182.9" r="4.4"/>
<circle cx="307.6" cy="182.9" r=".01"/>
<circle cx="319.4" cy="182.9" r=".01"/>
<circle cx="321.4" cy="182.9" r="4.7"/>
<circle cx="321.4" cy="182.9" r="4.4"/>
<circle cx="323.5" cy="182.9" r=".01"/>
<circle cx="332.1" cy="190.9" r=".8"/>
<circle cx="332.1" cy="190.9" r=".7"/>
<circle cx="332.1" cy="190.9" r=".41"/>
<circle cx="130.8" cy="205" r="1.33"/>
<circle cx="173.1" cy="203.4" r="1.33"/>
<circle cx="294.3" cy="202.8" r="2"/>
<circle cx="294.3" cy="202.8" r="1.86"/>
<circle cx="294.3" cy="202.8" r=".8"/>
<circle cx="294.3" cy="202.8" r=".41"/>
<circle cx="332.7" cy="202.8" r="2"/>
<circle cx="332.7" cy="202.8" r="1.86"/>
<circle cx="332.7" cy="202.8" r=".8"/>
<circle cx="332.7" cy="202.8" r=".41"/>
</g>
<path d="M291.6 139.2v-87.2h43.8v87.2" fill="none" stroke="#504e49" stroke-width=".3"/>
<g fill="#504e49">
<path d="M291.6 52l2.1-.5v1z"/>
<path d="M333.3 51.5l2.1 .5-2.1 .5z"/>
</g>
<path d="M12 269.3h396zM12 269h396v.3h-396z" fill-rule="evenodd" fill="#504e49"/>
<text font-size="7.8" fill="#141413" x="12" y="24.7">早期双风扇散热与外置 203 W 电源</text>
<text font-size="3.5" fill="#141413" x="12" y="274.9">Microsoft Xbox 360 · 原版结构学习图册</text>
<g font-size="3.2" fill="#1b365d">
<text x="12" y="15.3">Premium 20 GB / Xenon · 原版无线手柄与北美配套附件</text>
<text x="376" y="15.3">Xbox360-DWG-08 / 12</text>
<text x="309.8" y="50.4">≈ 66</text>
</g>
<g font-size="3.2" fill="#504e49">
<text x="12" y="30.9">早期 CPU 高鳍片与铜热管、GPU 低散热器和双后风扇分别建模，不加入后期 GPU 延伸热管。电源强制风冷架构有原版拆解文字依据；内部排布、风机和磁性件为非功能性结构示意。</text>
<text x="198.7" y="274.5">单位 mm · 比例见各视图</text>
<text x="317.6" y="274.5">图号 Xbox360-DWG-08</text>
<text x="12" y="279.3">全部尺寸为本模型近似值 · 内部为布局示意</text>
<text x="198.7" y="278.8">CAD Study · 2026-10-09</text>
<text x="317.6" y="278.8">第 8 / 12 页 · A3</text>
</g>
<g font-size="3.2" fill="#141413">
<text x="97.8" y="244">原版双处理器热交换器 · 0.791:1</text>
<text x="287.4" y="244">外置电源板与分离变换部件 · 0.663:1</text>
<text x="12" y="253.3">早期 CPU 高鳍片与铜热管、GPU 低散热器和双后风扇分别建模，不加入后期 GPU 延伸热管。 图中尺寸单位统一为 mm，数字对应当前模型的几何和坐标。全部尺寸均为本模型学习近似值，不能用作制造公差或真实电子规格。</text>
<text x="12" y="258.6">电源强制风冷架构有原版拆解文字依据；内部排布、风机和磁性件为非功能性结构示意。 爆炸位移用于区分装配层，缩放视图不会改变尺寸数字。每个零件编号都可在组件清单中检索，重新修改模型后应同步重建这些图纸。</text>
</g>
</svg>
